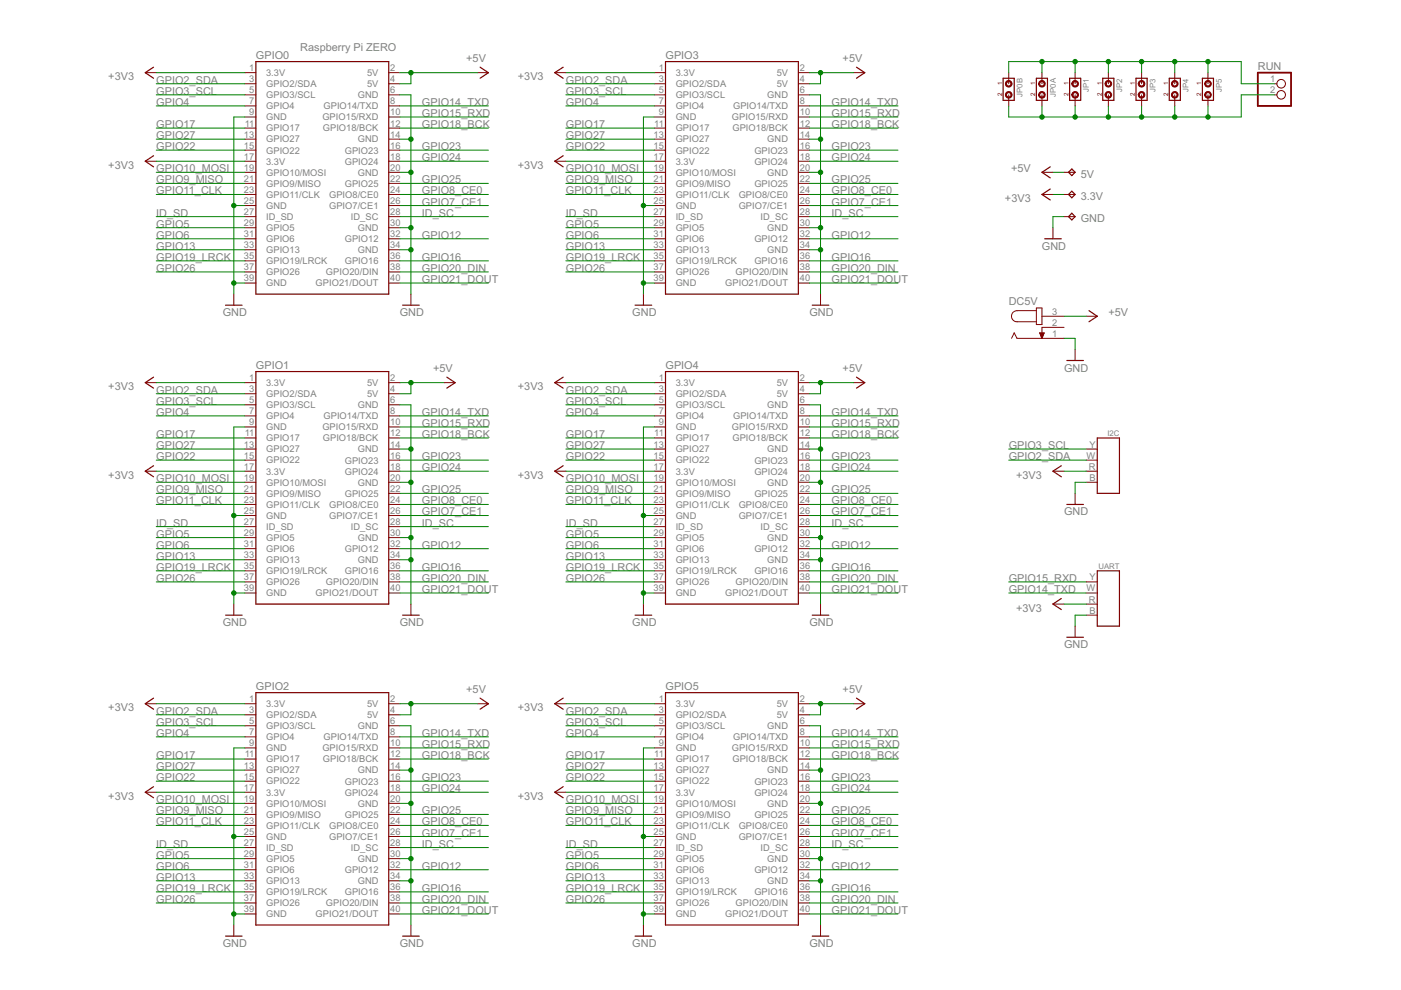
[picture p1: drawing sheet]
<svg xmlns="http://www.w3.org/2000/svg" width="297mm" height="210mm" viewBox="0 0 297 210" stroke-linecap="round" stroke-linejoin="round" font-family="sans-serif">
<g fill="none" stroke="#800000" stroke-width=".25">
<path d="M32.6 14.2l-1.8 1.2 1.8 1.2M54.3 13.1h28.1v49.3h-28.1zM101.8 14.2l1.7 1.2-1.7 1.2M119.4 14.2l-1.8 1.2 1.8 1.2M141.1 13.1h28.2v49.3h-28.2zM181.6 14.2l1.7 1.2-1.7 1.2M212.7 16.6h2.3v4.7h-2.3zM219.7 16.6h2.4v4.7h-2.4zM226.8 16.6h2.3v4.7h-2.3zM233.8 16.6h2.4v4.7h-2.4zM240.9 16.6h2.3v4.7h-2.3zM247.9 16.6h2.4v4.7h-2.4z"/>
<path d="M254.9 16.6h2.4v4.7h-2.4zM32.6 33l-1.8 1.2 1.8 1.2M119.4 33l-1.8 1.2 1.8 1.2M222.7 35.4l-1.8 1.1 1.8 1.2M227.2 35.8l.7 .7-.7 .7-.7-.7zM221.5 50.6h3.5M222.7 40.1l-1.8 1.1 1.8 1.2M227.2 40.5l.7 .7-.7 .7-.7-.7zM227.2 45.2l.7 .7-.7 .7-.7-.7zM32.6 80l-1.8 1.1 1.8 1.2M47.8 64.7h3.5M54.3 78.8h28.1v49.3h-28.1z"/>
<path d="M85.4 64.7h3.5M94.7 80l1.8 1.1-1.8 1.2M119.4 80l-1.8 1.1 1.8 1.2M134.6 64.7h3.6M141.1 78.8h28.2v49.3h-28.2zM172.2 64.7h3.5M181.6 80l1.7 1.1-1.7 1.2M226.2 76.4h3.5M230.9 65.9l1.7 1.2-1.7 1.1M32.6 98.7l-1.8 1.2 1.8 1.2M119.4 98.7l-1.8 1.2 1.8 1.2M225 98.7l-1.8 1.2 1.8 1.2"/>
<path d="M232.6 92.9h4.7v11.7h-4.7zM226.2 107h3.5M47.8 130.4h3.5M85.4 130.4h3.5M134.6 130.4h3.6M172.2 130.4h3.5M225 126.9l-1.8 1.2 1.8 1.1M226.2 135.1h3.5M232.6 121h4.7v11.8h-4.7zM32.6 148l-1.8 1.2 1.8 1.2M54.3 146.9h28.1v49.2h-28.1zM101.8 148l1.7 1.2-1.7 1.2"/>
<path d="M119.4 148l-1.8 1.2 1.8 1.2M141.1 146.9h28.2v49.2h-28.2zM181.6 148l1.7 1.2-1.7 1.2M32.6 166.8l-1.8 1.2 1.8 1.1M119.4 166.8l-1.8 1.2 1.8 1.1M47.8 198.5h3.5M85.4 198.5h3.5M134.6 198.5h3.6M172.2 198.5h3.5"/>
</g>
<g fill="none" stroke="#800000" stroke-width=".21">
<path d="M30.8 15.4h2.3M51.9 15.4h2.4M51.9 17.8h2.4M82.4 15.4h2.4M82.4 17.8h2.4M101.2 15.4h2.3M117.6 15.4h2.4M138.7 15.4h2.4M138.7 17.8h2.4M169.3 15.4h2.3M169.3 17.8h2.3M181 15.4h2.3"/>
<path d="M213.9 15.4v2.4M220.9 15.4v2.4M227.9 15.4v2.4M235 15.4v2.4M242 15.4v2.4M249.1 15.4v2.4M256.1 15.4v2.4M270.2 17.8h.5M30.8 34.2h2.3M51.9 20.1h2.4M51.9 22.5h2.4M51.9 24.8h2.4"/>
<path d="M51.9 27.2h2.4M51.9 29.5h2.4M51.9 31.8h2.4M51.9 34.2h2.4M51.9 36.5h2.4M51.9 38.9h2.4M82.4 20.1h2.4M82.4 22.5h2.4M82.4 24.8h2.4M82.4 27.2h2.4M82.4 29.5h2.4M82.4 31.8h2.4"/>
<path d="M82.4 34.2h2.4M82.4 36.5h2.4M82.4 38.9h2.4M117.6 34.2h2.4M138.7 20.1h2.4M138.7 22.5h2.4M138.7 24.8h2.4M138.7 27.2h2.4M138.7 29.5h2.4M138.7 31.8h2.4M138.7 34.2h2.4M138.7 36.5h2.4"/>
<path d="M138.7 38.9h2.4M169.3 20.1h2.3M169.3 22.5h2.3M169.3 24.8h2.3M169.3 27.2h2.3M169.3 29.5h2.3M169.3 31.8h2.3M169.3 34.2h2.3M169.3 36.5h2.3M169.3 38.9h2.3M213.9 20.1v2.4M220.9 36.5h2.3"/>
<path d="M220.9 20.1v2.4M225.6 36.5h2.3M227.9 20.1v2.4M235 20.1v2.4M242 20.1v2.4M249.1 20.1v2.4M256.1 20.1v2.4M270.2 20.1h.5M51.9 41.2h2.4M51.9 43.6h2.4M51.9 45.9h2.4M51.9 48.3h2.4"/>
<path d="M51.9 50.6h2.4M51.9 53h2.4M51.9 55.3h2.4M51.9 57.7h2.4M82.4 41.2h2.4M82.4 43.6h2.4M82.4 45.9h2.4M82.4 48.3h2.4M82.4 50.6h2.4M82.4 53h2.4M82.4 55.3h2.4M82.4 57.7h2.4"/>
<path d="M138.7 41.2h2.4M138.7 43.6h2.4M138.7 45.9h2.4M138.7 48.3h2.4M138.7 50.6h2.4M138.7 53h2.4M138.7 55.3h2.4M138.7 57.7h2.4M169.3 41.2h2.3M169.3 43.6h2.3M169.3 45.9h2.3M169.3 48.3h2.3"/>
<path d="M169.3 50.6h2.3M169.3 53h2.3M169.3 55.3h2.3M169.3 57.7h2.3M220.9 41.2h2.3M223.2 48.3v2.3M225.6 41.2h2.3M225.6 45.9h2.3M49.6 62.4v2.3M51.9 60h2.4M82.4 60h2.4M87.1 62.4v2.3"/>
<path d="M136.4 62.4v2.3M138.7 60h2.4M169.3 60h2.3M174 62.4v2.3M214.5 71.7l.5-1.1 .6 1.1h10M219.7 65.9h-4.1a1.17 1.17 0 0 0-1.1 1.1 1.17 1.17 0 0 0 1.1 1.2h4.1M219.7 65.3h1.2v3.5h-1.2zM220.4 70.6h1l-.5 1.1zM220.5 70.7h.8M220.5 70.8h.8M220.6 70.9h.7M220.6 71h.6"/>
<path d="M220.6 71.1h.6M220.7 71.2h.4M220.7 71.3h.4M220.8 71.4h.2M220.8 71.5h.2M220.9 71.6h.1M220.9 67.1h4.7M225.6 69.4h-4.7v2.3M227.9 74.1v2.3M230.3 67.1h2.3M30.8 81.1h2.3M30.8 99.9h2.3"/>
<path d="M51.9 81.1h2.4M51.9 83.5h2.4M51.9 85.8h2.4M51.9 88.2h2.4M51.9 90.5h2.4M51.9 92.9h2.4M51.9 95.2h2.4M51.9 97.6h2.4M51.9 99.9h2.4M82.4 81.1h2.4M82.4 83.5h2.4M82.4 85.8h2.4"/>
<path d="M82.4 88.2h2.4M82.4 90.5h2.4M82.4 92.9h2.4M82.4 95.2h2.4M82.4 97.6h2.4M82.4 99.9h2.4M94.2 81.1h2.3M117.6 81.1h2.4M117.6 99.9h2.4M138.7 81.1h2.4M138.7 83.5h2.4M138.7 85.8h2.4"/>
<path d="M138.7 88.2h2.4M138.7 90.5h2.4M138.7 92.9h2.4M138.7 95.2h2.4M138.7 97.6h2.4M138.7 99.9h2.4M169.3 81.1h2.3M169.3 83.5h2.3M169.3 85.8h2.3M169.3 88.2h2.3M169.3 90.5h2.3M169.3 92.9h2.3"/>
<path d="M169.3 95.2h2.3M169.3 97.6h2.3M169.3 99.9h2.3M181 81.1h2.3M223.2 99.9h2.4M230.3 95.2h2.3M230.3 97.6h2.3M230.3 99.9h2.3M51.9 102.3h2.4M51.9 104.6h2.4M51.9 107h2.4M51.9 109.3h2.4"/>
<path d="M51.9 111.7h2.4M51.9 114h2.4M51.9 116.3h2.4M51.9 118.7h2.4M82.4 102.3h2.4M82.4 104.6h2.4M82.4 107h2.4M82.4 109.3h2.4M82.4 111.7h2.4M82.4 114h2.4M82.4 116.3h2.4M82.4 118.7h2.4"/>
<path d="M138.7 102.3h2.4M138.7 104.6h2.4M138.7 107h2.4M138.7 109.3h2.4M138.7 111.7h2.4M138.7 114h2.4M138.7 116.3h2.4M138.7 118.7h2.4M169.3 102.3h2.3M169.3 104.6h2.3M169.3 107h2.3M169.3 109.3h2.3"/>
<path d="M169.3 111.7h2.3M169.3 114h2.3M169.3 116.3h2.3M169.3 118.7h2.3M227.9 104.6v2.4M230.3 102.3h2.3M49.6 128.1v2.3M51.9 121h2.4M51.9 123.4h2.4M51.9 125.7h2.4M82.4 121h2.4M82.4 123.4h2.4"/>
<path d="M82.4 125.7h2.4M87.1 128.1v2.3M136.4 128.1v2.3M138.7 121h2.4M138.7 123.4h2.4M138.7 125.7h2.4M169.3 121h2.3M169.3 123.4h2.3M169.3 125.7h2.3M174 128.1v2.3M223.2 128.1h2.4M227.9 132.8v2.3"/>
<path d="M230.3 123.4h2.3M230.3 125.7h2.3M230.3 128.1h2.3M230.3 130.4h2.3M30.8 149.2h2.3M51.9 149.2h2.4M51.9 151.6h2.4M51.9 153.9h2.4M51.9 156.2h2.4M51.9 158.6h2.4M82.4 149.2h2.4M82.4 151.6h2.4"/>
<path d="M82.4 153.9h2.4M82.4 156.2h2.4M82.4 158.6h2.4M101.2 149.2h2.3M117.6 149.2h2.4M138.7 149.2h2.4M138.7 151.6h2.4M138.7 153.9h2.4M138.7 156.2h2.4M138.7 158.6h2.4M169.3 149.2h2.3M169.3 151.6h2.3"/>
<path d="M169.3 153.9h2.3M169.3 156.2h2.3M169.3 158.6h2.3M181 149.2h2.3M30.8 168h2.3M51.9 160.9h2.4M51.9 163.3h2.4M51.9 165.6h2.4M51.9 168h2.4M51.9 170.3h2.4M51.9 172.7h2.4M51.9 175h2.4"/>
<path d="M51.9 177.4h2.4M51.9 179.7h2.4M82.4 160.9h2.4M82.4 163.3h2.4M82.4 165.6h2.4M82.4 168h2.4M82.4 170.3h2.4M82.4 172.7h2.4M82.4 175h2.4M82.4 177.4h2.4M82.4 179.7h2.4M117.6 168h2.4"/>
<path d="M138.7 160.9h2.4M138.7 163.3h2.4M138.7 165.6h2.4M138.7 168h2.4M138.7 170.3h2.4M138.7 172.7h2.4M138.7 175h2.4M138.7 177.4h2.4M138.7 179.7h2.4M169.3 160.9h2.3M169.3 163.3h2.3M169.3 165.6h2.3"/>
<path d="M169.3 168h2.3M169.3 170.3h2.3M169.3 172.7h2.3M169.3 175h2.3M169.3 177.4h2.3M169.3 179.7h2.3M49.6 196.1v2.4M51.9 182.1h2.4M51.9 184.4h2.4M51.9 186.8h2.4M51.9 189.1h2.4M51.9 191.5h2.4"/>
<path d="M51.9 193.8h2.4M82.4 182.1h2.4M82.4 184.4h2.4M82.4 186.8h2.4M82.4 189.1h2.4M82.4 191.5h2.4M82.4 193.8h2.4M87.1 196.1v2.4M136.4 196.1v2.4M138.7 182.1h2.4M138.7 184.4h2.4M138.7 186.8h2.4"/>
<path d="M138.7 189.1h2.4M138.7 191.5h2.4M138.7 193.8h2.4M169.3 182.1h2.3M169.3 184.4h2.3M169.3 186.8h2.3M169.3 189.1h2.3M169.3 191.5h2.3M169.3 193.8h2.3M174 196.1v2.4"/>
<circle cx="271.6" cy="17.8" r=".91"/>
<circle cx="271.6" cy="20.1" r=".91"/>
</g>
<g fill="#800000" stroke="#800000" stroke-width=".21">
<path d="M213.3 17.3a.7 .7 0 0 1 1.2 .1 .7 .7 0 0 1-.4 1 .7 .7 0 0 1-.9-.6h.2a.47 .47 0 0 1 .7-.4 .47 .47 0 0 1 .1 .7 .47 .47 0 0 1-.8-.2v-.1h-.2z" fill-rule="evenodd"/>
<path d="M213.3 19.6a.7 .7 0 0 1 1.2 .1 .7 .7 0 0 1-.4 1.1 .7 .7 0 0 1-.9-.7h.2a.47 .47 0 0 1 .7-.4 .47 .47 0 0 1 .1 .8 .47 .47 0 0 1-.8-.2v-.2h-.2z" fill-rule="evenodd"/>
<path d="M220.4 17.3a.7 .7 0 0 1 1.1 .1 .7 .7 0 0 1-.4 1.1 .7 .7 0 0 1-.9-.7h.2a.47 .47 0 0 1 .7-.5 .47 .47 0 0 1 .1 .7 .47 .47 0 0 1-.7-.1l-.1-.1h-.2z" fill-rule="evenodd"/>
<path d="M220.4 19.6a.7 .7 0 0 1 1.1 .2 .7 .7 0 0 1-.4 1 .7 .7 0 0 1-.9-.7h.2a.47 .47 0 0 1 .7-.5 .47 .47 0 0 1 .1 .8 .47 .47 0 0 1-.7-.1l-.1-.2h-.2z" fill-rule="evenodd"/>
<path d="M227.4 17.3a.7 .7 0 0 1 1.2 .1 .7 .7 0 0 1-.5 1.1 .7 .7 0 0 1-.9-.7h.3a.47 .47 0 0 1 .6-.5 .47 .47 0 0 1 .2 .7 .47 .47 0 0 1-.8-.1v-.1h-.3z" fill-rule="evenodd"/>
<path d="M227.4 19.6a.7 .7 0 0 1 1.2 .2 .7 .7 0 0 1-.5 1 .7 .7 0 0 1-.9-.7h.3a.47 .47 0 0 1 .6-.5 .47 .47 0 0 1 .2 .8 .47 .47 0 0 1-.8-.1v-.2h-.3z" fill-rule="evenodd"/>
<path d="M234.5 17.3a.7 .7 0 0 1 1.1 .1 .7 .7 0 0 1-.4 1 .7 .7 0 0 1-.9-.6h.2a.47 .47 0 0 1 .7-.4 .47 .47 0 0 1 .1 .7 .47 .47 0 0 1-.8-.2v-.1h-.2z" fill-rule="evenodd"/>
<path d="M234.5 19.6a.7 .7 0 0 1 1.1 .1 .7 .7 0 0 1-.4 1.1 .7 .7 0 0 1-.9-.7h.2a.47 .47 0 0 1 .7-.4 .47 .47 0 0 1 .1 .8 .47 .47 0 0 1-.8-.2v-.2h-.2z" fill-rule="evenodd"/>
<path d="M241.5 17.3a.7 .7 0 0 1 1.1 .1 .7 .7 0 0 1-.4 1.1 .7 .7 0 0 1-.9-.7h.3a.47 .47 0 0 1 .6-.5 .47 .47 0 0 1 .2 .7 .47 .47 0 0 1-.8-.1v-.1h-.3z" fill-rule="evenodd"/>
<path d="M241.5 19.6a.7 .7 0 0 1 1.1 .2 .7 .7 0 0 1-.4 1 .7 .7 0 0 1-.9-.7h.3a.47 .47 0 0 1 .6-.5 .47 .47 0 0 1 .2 .8 .47 .47 0 0 1-.8-.1v-.2h-.3z" fill-rule="evenodd"/>
<path d="M248.6 17.3a.7 .7 0 0 1 1.1 .1 .7 .7 0 0 1-.4 1.1 .7 .7 0 0 1-.9-.7h.2a.47 .47 0 0 1 .6-.5 .47 .47 0 0 1 .2 .7 .47 .47 0 0 1-.8-.1v-.1h-.2z" fill-rule="evenodd"/>
<path d="M248.6 19.6a.7 .7 0 0 1 1.1 .2 .7 .7 0 0 1-.4 1 .7 .7 0 0 1-.9-.7h.2a.47 .47 0 0 1 .6-.5 .47 .47 0 0 1 .2 .8 .47 .47 0 0 1-.8-.1v-.2h-.2z" fill-rule="evenodd"/>
<path d="M255.6 17.3a.7 .7 0 0 1 1.1 .1 .7 .7 0 0 1-.4 1 .7 .7 0 0 1-.9-.6h.3a.47 .47 0 0 1 .6-.4 .47 .47 0 0 1 .1 .7 .47 .47 0 0 1-.7-.2v-.1h-.3z" fill-rule="evenodd"/>
<path d="M255.6 19.6a.7 .7 0 0 1 1.1 .1 .7 .7 0 0 1-.4 1.1 .7 .7 0 0 1-.9-.7h.3a.47 .47 0 0 1 .6-.4 .47 .47 0 0 1 .1 .8 .47 .47 0 0 1-.7-.2v-.2h-.3z" fill-rule="evenodd"/>
</g>
<path d="M266.7 15.4h7v7.1h-7z" fill="none" stroke="#800000" stroke-width=".38"/>
<g fill="none" stroke="#008000" stroke-width=".21">
<path d="M33.1 17.8h18.8M33.1 15.4h18.8M84.8 15.4h16.4M87.1 15.4v2.4h-2.3M120 17.8h18.7M120 15.4h18.7M171.6 15.4h9.4M174 15.4v2.4h-2.4M213.9 15.4v-2.3h49.3v4.7h7M220.9 13.1v2.3M227.9 13.1v2.3M235 13.1v2.3"/>
<path d="M242 13.1v2.3M249.1 13.1v2.3M256.1 13.1v2.3M33.1 22.5h18.8M33.1 27.2h18.8M33.1 29.5h18.8M33.1 31.8h18.8M33.1 36.5h18.8M33.1 38.9h18.8M33.1 34.2h18.8M33.1 20.1h18.8M51.9 24.8h-2.3v37.6"/>
<path d="M84.8 22.5h18.7M84.8 27.2h18.7M84.8 29.5h2.3M84.8 31.8h18.7M84.8 36.5h2.3M84.8 38.9h18.7M84.8 24.8h18.7M84.8 34.2h18.7M84.8 20.1h2.3v42.3M120 22.5h18.7M120 27.2h18.7M120 29.5h18.7"/>
<path d="M120 31.8h18.7M120 36.5h18.7M120 38.9h18.7M120 34.2h18.7M120 20.1h18.7M138.7 24.8h-2.3v37.6M171.6 22.5h18.8M171.6 27.2h18.8M171.6 29.5h2.4M171.6 31.8h18.8M171.6 36.5h2.4M171.6 38.9h18.8"/>
<path d="M171.6 24.8h18.8M171.6 34.2h18.8M171.6 20.1h2.4v42.3M220.9 22.5v2.3M223.2 36.5h2.4M227.9 22.5v2.3M235 22.5v2.3M242 22.5v2.3M249.1 22.5v2.3M256.1 22.5v2.3M270.2 20.1h-7v4.7h-49.3v-2.3M33.1 41.2h18.8"/>
<path d="M33.1 45.9h18.8M33.1 48.3h18.8M33.1 50.6h18.8M33.1 53h18.8M33.1 55.3h18.8M33.1 57.7h18.8M49.6 43.6h2.3M84.8 41.2h18.7M84.8 45.9h18.7M84.8 48.3h2.3M84.8 50.6h18.7M84.8 53h2.3"/>
<path d="M84.8 55.3h18.7M84.8 57.7h18.7M84.8 43.6h18.7M120 41.2h18.7M120 45.9h18.7M120 48.3h18.7M120 50.6h18.7M120 53h18.7M120 55.3h18.7M120 57.7h18.7M136.4 43.6h2.3M171.6 41.2h18.8"/>
<path d="M171.6 45.9h18.8M171.6 48.3h2.4M171.6 50.6h18.8M171.6 53h2.4M171.6 55.3h18.8M171.6 57.7h18.8M171.6 43.6h18.8M223.2 41.2h2.4M225.6 45.9h-2.4v2.4M49.6 60h2.3M84.8 60h18.7M136.4 60h2.3"/>
<path d="M171.6 60h18.8M225.6 67.1h4.7M225.6 71.7h2.3v2.4M33.1 83.5h18.8M33.1 97.6h18.8M33.1 88.2h18.8M33.1 92.9h18.8M33.1 95.2h18.8M33.1 99.9h18.8M33.1 81.1h18.8M33.1 85.8h18.8M51.9 90.5h-2.3v37.6"/>
<path d="M84.8 97.6h18.7M84.8 88.2h18.7M84.8 92.9h18.7M84.8 95.2h2.3M84.8 90.5h18.7M84.8 99.9h18.7M84.8 81.1h9.4M84.8 85.8h2.3v42.3M87.1 81.1v2.4h-2.3M120 83.5h18.7M120 97.6h18.7M120 88.2h18.7"/>
<path d="M120 92.9h18.7M120 95.2h18.7M120 99.9h18.7M120 81.1h18.7M120 85.8h18.7M138.7 90.5h-2.3v37.6M171.6 97.6h18.8M171.6 88.2h18.8M171.6 92.9h18.8M171.6 95.2h2.4M171.6 90.5h18.8M171.6 99.9h18.8"/>
<path d="M171.6 81.1h9.4M171.6 85.8h2.4v42.3M174 81.1v2.4h-2.4M213.9 97.6h16.4M213.9 95.2h16.4M225.6 99.9h4.7M33.1 102.3h18.8M33.1 104.6h18.8M33.1 107h18.8M33.1 111.7h18.8M33.1 114h18.8M33.1 116.3h18.8"/>
<path d="M33.1 118.7h18.8M49.6 109.3h2.3M84.8 102.3h2.3M84.8 104.6h18.7M84.8 107h18.7M84.8 111.7h18.7M84.8 114h2.3M84.8 116.3h18.7M84.8 118.7h2.3M84.8 109.3h18.7M120 102.3h18.7M120 104.6h18.7"/>
<path d="M120 107h18.7M120 111.7h18.7M120 114h18.7M120 116.3h18.7M120 118.7h18.7M136.4 109.3h2.3M171.6 102.3h2.4M171.6 104.6h18.8M171.6 107h18.8M171.6 111.7h18.8M171.6 114h2.4M171.6 116.3h18.8"/>
<path d="M171.6 118.7h2.4M171.6 109.3h18.8M230.3 102.3h-2.4v2.3M33.1 121h18.8M33.1 123.4h18.8M49.6 125.7h2.3M84.8 121h18.7M84.8 123.4h18.7M84.8 125.7h18.7M120 121h18.7M120 123.4h18.7M136.4 125.7h2.3"/>
<path d="M171.6 121h18.8M171.6 123.4h18.8M171.6 125.7h18.8M213.9 123.4h16.4M213.9 125.7h16.4M225.6 128.1h4.7M230.3 130.4h-2.4v2.4M33.1 151.6h18.8M33.1 156.2h18.8M33.1 149.2h18.8M33.1 153.9h18.8M51.9 158.6h-2.3v37.5"/>
<path d="M84.8 156.2h18.7M84.8 158.6h18.7M84.8 149.2h16.4M84.8 153.9h2.3v42.2M87.1 149.2v2.4h-2.3M120 151.6h18.7M120 156.2h18.7M120 149.2h18.7M120 153.9h18.7M138.7 158.6h-2.3v37.5M171.6 156.2h18.8M171.6 158.6h18.8"/>
<path d="M171.6 149.2h9.4M171.6 153.9h2.4v42.2M174 149.2v2.4h-2.4M33.1 160.9h18.8M33.1 163.3h18.8M33.1 165.6h18.8M33.1 170.3h18.8M33.1 172.7h18.8M33.1 175h18.8M33.1 179.7h18.8M33.1 168h18.8M49.6 177.4h2.3"/>
<path d="M84.8 160.9h18.7M84.8 163.3h2.3M84.8 165.6h18.7M84.8 170.3h2.3M84.8 172.7h18.7M84.8 175h18.7M84.8 179.7h18.7M84.8 168h18.7M84.8 177.4h18.7M120 160.9h18.7M120 163.3h18.7M120 165.6h18.7"/>
<path d="M120 170.3h18.7M120 172.7h18.7M120 175h18.7M120 179.7h18.7M120 168h18.7M136.4 177.4h2.3M171.6 160.9h18.8M171.6 163.3h2.4M171.6 165.6h18.8M171.6 170.3h2.4M171.6 172.7h18.8M171.6 175h18.8"/>
<path d="M171.6 179.7h18.8M171.6 168h18.8M171.6 177.4h18.8M33.1 182.1h18.8M33.1 184.4h18.8M33.1 186.8h18.8M33.1 189.1h18.8M33.1 191.5h18.8M49.6 193.8h2.3M84.8 182.1h2.3M84.8 184.4h18.7M84.8 186.8h2.3"/>
<path d="M84.8 189.1h18.7M84.8 191.5h18.7M84.8 193.8h18.7M120 182.1h18.7M120 184.4h18.7M120 186.8h18.7M120 189.1h18.7M120 191.5h18.7M136.4 193.8h2.3M171.6 182.1h2.4M171.6 184.4h18.8M171.6 186.8h2.4"/>
<path d="M171.6 189.1h18.8M171.6 191.5h18.8M171.6 193.8h18.8"/>
</g>
<g fill="#008000" stroke="#008000" stroke-width=".21">
<circle cx="87.1" cy="149.2" r=".47"/>
<circle cx="174" cy="15.4" r=".47"/>
<circle cx="174" cy="81.1" r=".47"/>
<circle cx="87.1" cy="15.4" r=".47"/>
<circle cx="87.1" cy="81.1" r=".47"/>
<circle cx="174" cy="149.2" r=".47"/>
<circle cx="174" cy="29.5" r=".47"/>
<circle cx="174" cy="36.5" r=".47"/>
<circle cx="174" cy="48.3" r=".47"/>
<circle cx="174" cy="53" r=".47"/>
<circle cx="136.4" cy="43.6" r=".47"/>
<circle cx="136.4" cy="60" r=".47"/>
<circle cx="87.1" cy="163.3" r=".47"/>
<circle cx="87.1" cy="170.3" r=".47"/>
<circle cx="87.1" cy="182.1" r=".47"/>
<circle cx="87.1" cy="186.8" r=".47"/>
<circle cx="49.6" cy="177.4" r=".47"/>
<circle cx="49.6" cy="193.8" r=".47"/>
<circle cx="174" cy="95.2" r=".47"/>
<circle cx="174" cy="102.3" r=".47"/>
<circle cx="174" cy="114" r=".47"/>
<circle cx="174" cy="118.7" r=".47"/>
<circle cx="136.4" cy="109.3" r=".47"/>
<circle cx="136.4" cy="125.7" r=".47"/>
<circle cx="87.1" cy="29.5" r=".47"/>
<circle cx="87.1" cy="36.5" r=".47"/>
<circle cx="87.1" cy="48.3" r=".47"/>
<circle cx="87.1" cy="53" r=".47"/>
<circle cx="49.6" cy="43.6" r=".47"/>
<circle cx="49.6" cy="60" r=".47"/>
<circle cx="87.1" cy="95.2" r=".47"/>
<circle cx="87.1" cy="102.3" r=".47"/>
<circle cx="87.1" cy="114" r=".47"/>
<circle cx="87.1" cy="118.7" r=".47"/>
<circle cx="49.6" cy="109.3" r=".47"/>
<circle cx="49.6" cy="125.7" r=".47"/>
<circle cx="174" cy="163.3" r=".47"/>
<circle cx="174" cy="170.3" r=".47"/>
<circle cx="174" cy="182.1" r=".47"/>
<circle cx="174" cy="186.8" r=".47"/>
<circle cx="136.4" cy="177.4" r=".47"/>
<circle cx="136.4" cy="193.8" r=".47"/>
<circle cx="220.9" cy="13.1" r=".47"/>
<circle cx="256.1" cy="13.1" r=".47"/>
<circle cx="249.1" cy="13.1" r=".47"/>
<circle cx="242" cy="13.1" r=".47"/>
<circle cx="235" cy="13.1" r=".47"/>
<circle cx="227.9" cy="13.1" r=".47"/>
<circle cx="220.9" cy="24.8" r=".47"/>
<circle cx="227.9" cy="24.8" r=".47"/>
<circle cx="235" cy="24.8" r=".47"/>
<circle cx="242" cy="24.8" r=".47"/>
<circle cx="249.1" cy="24.8" r=".47"/>
<circle cx="256.1" cy="24.8" r=".47"/>
</g>
<g font-size="2.6" fill="#808080">
<text x="63.6" y="10.7">Raspberry Pi ZERO</text>
<text x="23" y="17.1">+3V3</text>
<text x="33.1" y="17.8">GPIO2_SDA</text>
<text x="54.3" y="12.6">GPIO0</text>
<text x="98.9" y="13.1">+5V</text>
<text x="109.8" y="17.1">+3V3</text>
<text x="120" y="17.8">GPIO2_SDA</text>
<text x="141.1" y="12.6">GPIO3</text>
<text x="178.7" y="13.1">+5V</text>
<text x="266.7" y="14.8">RUN</text>
<text x="33.1" y="22.5">GPIO4</text>
<text x="33.1" y="20.1">GPIO3_SCL</text>
<text x="89.5" y="22.5">GPIO14_TXD</text>
<text x="120" y="22.5">GPIO4</text>
<text x="120" y="20.1">GPIO3_SCL</text>
<text x="176.3" y="22.5">GPIO14_TXD</text>
<text x="33.1" y="27.1">GPIO17</text>
<text x="33.1" y="29.5">GPIO27</text>
<text x="89.5" y="24.8">GPIO15_RXD</text>
<text x="89.5" y="27.1">GPIO18_BCK</text>
<text x="120" y="27.1">GPIO17</text>
<text x="120" y="29.5">GPIO27</text>
<text x="176.3" y="24.8">GPIO15_RXD</text>
<text x="176.3" y="27.1">GPIO18_BCK</text>
<text x="23" y="35.8">+3V3</text>
<text x="33.1" y="31.8">GPIO22</text>
<text x="89.5" y="31.8">GPIO23</text>
<text x="89.5" y="34.2">GPIO24</text>
<text x="109.8" y="35.8">+3V3</text>
<text x="120" y="31.8">GPIO22</text>
<text x="176.3" y="31.8">GPIO23</text>
<text x="176.3" y="34.2">GPIO24</text>
<text x="33.1" y="36.5">GPIO10_MOSI</text>
<text x="33.1" y="38.9">GPIO9_MISO</text>
<text x="33.1" y="41.2">GPIO11_CLK</text>
<text x="89.5" y="38.9">GPIO25</text>
<text x="89.5" y="41.2">GPIO8_CE0</text>
<text x="120" y="36.5">GPIO10_MOSI</text>
<text x="120" y="38.9">GPIO9_MISO</text>
<text x="120" y="41.2">GPIO11_CLK</text>
<text x="176.3" y="38.9">GPIO25</text>
<text x="176.3" y="41.2">GPIO8_CE0</text>
<text x="214.4" y="36.5">+5V</text>
<text x="229.1" y="37.7">5V</text>
<text x="33.1" y="45.9">ID_SD</text>
<text x="89.5" y="43.6">GPIO7_CE1</text>
<text x="89.5" y="45.9">ID_SC</text>
<text x="120" y="45.9">ID_SD</text>
<text x="176.3" y="43.6">GPIO7_CE1</text>
<text x="176.3" y="45.9">ID_SC</text>
<text x="213.1" y="42.9">+3V3</text>
<text x="229.1" y="42.4">3.3V</text>
<text x="229.1" y="47.1">GND</text>
<text x="33.1" y="48.3">GPIO5</text>
<text x="33.1" y="50.6">GPIO6</text>
<text x="33.1" y="53">GPIO13</text>
<text x="89.5" y="50.6">GPIO12</text>
<text x="120" y="48.3">GPIO5</text>
<text x="120" y="50.6">GPIO6</text>
<text x="120" y="53">GPIO13</text>
<text x="176.3" y="50.6">GPIO12</text>
<text x="220.9" y="53">GND</text>
<text x="33.1" y="55.3">GPIO19_LRCK</text>
<text x="33.1" y="57.7">GPIO26</text>
<text x="89.5" y="55.3">GPIO16</text>
<text x="89.5" y="57.7">GPIO20_DIN</text>
<text x="120" y="55.3">GPIO19_LRCK</text>
<text x="120" y="57.7">GPIO26</text>
<text x="176.3" y="55.3">GPIO16</text>
<text x="176.3" y="57.7">GPIO20_DIN</text>
<text x="89.5" y="60">GPIO21_DOUT</text>
<text x="176.3" y="60">GPIO21_DOUT</text>
<text x="213.9" y="64.7">DC5V</text>
<text x="47.2" y="67">GND</text>
<text x="84.8" y="67">GND</text>
<text x="134.1" y="67">GND</text>
<text x="171.6" y="67">GND</text>
<text x="235" y="67">+5V</text>
<text x="23" y="82.8">+3V3</text>
<text x="33.1" y="83.5">GPIO2_SDA</text>
<text x="54.3" y="78.3">GPIO1</text>
<text x="91.8" y="78.8">+5V</text>
<text x="109.8" y="82.8">+3V3</text>
<text x="120" y="83.5">GPIO2_SDA</text>
<text x="141.1" y="78.3">GPIO4</text>
<text x="178.7" y="78.8">+5V</text>
<text x="225.6" y="78.8">GND</text>
<text x="33.1" y="88.2">GPIO4</text>
<text x="33.1" y="85.8">GPIO3_SCL</text>
<text x="89.5" y="88.2">GPIO14_TXD</text>
<text x="120" y="88.2">GPIO4</text>
<text x="120" y="85.8">GPIO3_SCL</text>
<text x="176.3" y="88.2">GPIO14_TXD</text>
<text x="33.1" y="92.9">GPIO17</text>
<text x="33.1" y="95.2">GPIO27</text>
<text x="89.5" y="90.5">GPIO15_RXD</text>
<text x="89.5" y="92.9">GPIO18_BCK</text>
<text x="120" y="92.9">GPIO17</text>
<text x="120" y="95.2">GPIO27</text>
<text x="176.3" y="90.5">GPIO15_RXD</text>
<text x="176.3" y="92.9">GPIO18_BCK</text>
<text x="213.9" y="95.2">GPIO3_SCL</text>
<text x="23" y="101.6">+3V3</text>
<text x="33.1" y="97.6">GPIO22</text>
<text x="89.5" y="97.6">GPIO23</text>
<text x="89.5" y="99.9">GPIO24</text>
<text x="109.8" y="101.6">+3V3</text>
<text x="120" y="97.6">GPIO22</text>
<text x="176.3" y="97.6">GPIO23</text>
<text x="176.3" y="99.9">GPIO24</text>
<text x="213.9" y="97.6">GPIO2_SDA</text>
<text x="215.4" y="101.6">+3V3</text>
<text x="33.1" y="102.3">GPIO10_MOSI</text>
<text x="33.1" y="104.6">GPIO9_MISO</text>
<text x="33.1" y="106.9">GPIO11_CLK</text>
<text x="89.5" y="104.6">GPIO25</text>
<text x="89.5" y="106.9">GPIO8_CE0</text>
<text x="120" y="102.3">GPIO10_MOSI</text>
<text x="120" y="104.6">GPIO9_MISO</text>
<text x="120" y="106.9">GPIO11_CLK</text>
<text x="176.3" y="104.6">GPIO25</text>
<text x="176.3" y="106.9">GPIO8_CE0</text>
<text x="33.1" y="111.6">ID_SD</text>
<text x="33.1" y="114">GPIO5</text>
<text x="89.5" y="109.3">GPIO7_CE1</text>
<text x="89.5" y="111.6">ID_SC</text>
<text x="120" y="111.6">ID_SD</text>
<text x="120" y="114">GPIO5</text>
<text x="176.3" y="109.3">GPIO7_CE1</text>
<text x="176.3" y="111.6">ID_SC</text>
<text x="225.6" y="109.3">GND</text>
<text x="33.1" y="116.3">GPIO6</text>
<text x="33.1" y="118.7">GPIO13</text>
<text x="89.5" y="116.3">GPIO12</text>
<text x="120" y="116.3">GPIO6</text>
<text x="120" y="118.7">GPIO13</text>
<text x="176.3" y="116.3">GPIO12</text>
<text x="33.1" y="121">GPIO19_LRCK</text>
<text x="33.1" y="123.4">GPIO26</text>
<text x="89.5" y="121">GPIO16</text>
<text x="89.5" y="125.7">GPIO21_DOUT</text>
<text x="89.5" y="123.4">GPIO20_DIN</text>
<text x="120" y="121">GPIO19_LRCK</text>
<text x="120" y="123.4">GPIO26</text>
<text x="176.3" y="121">GPIO16</text>
<text x="176.3" y="125.7">GPIO21_DOUT</text>
<text x="176.3" y="123.4">GPIO20_DIN</text>
<text x="213.9" y="125.7">GPIO14_TXD</text>
<text x="213.9" y="123.4">GPIO15_RXD</text>
<text x="215.4" y="129.7">+3V3</text>
<text x="47.2" y="132.8">GND</text>
<text x="84.8" y="132.8">GND</text>
<text x="134.1" y="132.8">GND</text>
<text x="171.6" y="132.8">GND</text>
<text x="225.6" y="137.5">GND</text>
<text x="54.3" y="146.4">GPIO2</text>
<text x="98.9" y="146.8">+5V</text>
<text x="141.1" y="146.4">GPIO5</text>
<text x="178.7" y="146.8">+5V</text>
<text x="23" y="150.8">+3V3</text>
<text x="33.1" y="151.5">GPIO2_SDA</text>
<text x="33.1" y="153.9">GPIO3_SCL</text>
<text x="109.8" y="150.8">+3V3</text>
<text x="120" y="151.5">GPIO2_SDA</text>
<text x="120" y="153.9">GPIO3_SCL</text>
<text x="33.1" y="156.2">GPIO4</text>
<text x="33.1" y="160.9">GPIO17</text>
<text x="89.5" y="156.2">GPIO14_TXD</text>
<text x="89.5" y="158.6">GPIO15_RXD</text>
<text x="89.5" y="160.9">GPIO18_BCK</text>
<text x="120" y="156.2">GPIO4</text>
<text x="120" y="160.9">GPIO17</text>
<text x="176.3" y="156.2">GPIO14_TXD</text>
<text x="176.3" y="158.6">GPIO15_RXD</text>
<text x="176.3" y="160.9">GPIO18_BCK</text>
<text x="33.1" y="163.3">GPIO27</text>
<text x="33.1" y="165.6">GPIO22</text>
<text x="89.5" y="165.6">GPIO23</text>
<text x="89.5" y="168">GPIO24</text>
<text x="120" y="163.3">GPIO27</text>
<text x="120" y="165.6">GPIO22</text>
<text x="176.3" y="165.6">GPIO23</text>
<text x="176.3" y="168">GPIO24</text>
<text x="23" y="169.6">+3V3</text>
<text x="33.1" y="170.3">GPIO10_MOSI</text>
<text x="33.1" y="172.7">GPIO9_MISO</text>
<text x="89.5" y="172.7">GPIO25</text>
<text x="109.8" y="169.6">+3V3</text>
<text x="120" y="170.3">GPIO10_MOSI</text>
<text x="120" y="172.7">GPIO9_MISO</text>
<text x="176.3" y="172.7">GPIO25</text>
<text x="33.1" y="175">GPIO11_CLK</text>
<text x="33.1" y="179.7">ID_SD</text>
<text x="89.5" y="175">GPIO8_CE0</text>
<text x="89.5" y="177.4">GPIO7_CE1</text>
<text x="89.5" y="179.7">ID_SC</text>
<text x="120" y="175">GPIO11_CLK</text>
<text x="120" y="179.7">ID_SD</text>
<text x="176.3" y="175">GPIO8_CE0</text>
<text x="176.3" y="177.4">GPIO7_CE1</text>
<text x="176.3" y="179.7">ID_SC</text>
<text x="33.1" y="182.1">GPIO5</text>
<text x="33.1" y="184.4">GPIO6</text>
<text x="89.5" y="184.4">GPIO12</text>
<text x="120" y="182.1">GPIO5</text>
<text x="120" y="184.4">GPIO6</text>
<text x="176.3" y="184.4">GPIO12</text>
<text x="33.1" y="186.7">GPIO13</text>
<text x="33.1" y="189.1">GPIO19_LRCK</text>
<text x="33.1" y="191.4">GPIO26</text>
<text x="89.5" y="189.1">GPIO16</text>
<text x="89.5" y="191.4">GPIO20_DIN</text>
<text x="120" y="186.7">GPIO13</text>
<text x="120" y="189.1">GPIO19_LRCK</text>
<text x="120" y="191.4">GPIO26</text>
<text x="176.3" y="189.1">GPIO16</text>
<text x="176.3" y="191.4">GPIO20_DIN</text>
<text x="89.5" y="193.8">GPIO21_DOUT</text>
<text x="176.3" y="193.8">GPIO21_DOUT</text>
<text x="47.2" y="200.8">GND</text>
<text x="84.8" y="200.8">GND</text>
<text x="134.1" y="200.8">GND</text>
<text x="171.6" y="200.8">GND</text>
</g>
<g font-size="2.2" fill="#808080">
<text x="52.8" y="15.1">1</text>
<text x="52.8" y="17.4">3</text>
<text x="56.4" y="16.1">3.3V</text>
<text x="77.8" y="16.1">5V</text>
<text x="82.8" y="15.1">2</text>
<text x="82.8" y="17.4">4</text>
<text x="139.7" y="15.1">1</text>
<text x="139.7" y="17.4">3</text>
<text x="143.3" y="16.1">3.3V</text>
<text x="164.7" y="16.1">5V</text>
<text x="169.6" y="15.1">2</text>
<text x="169.6" y="17.4">4</text>
<text x="269.3" y="17.4">1</text>
<text x="52.8" y="19.8">5</text>
<text x="52.8" y="22.1">7</text>
<text x="56.4" y="18.5">GPIO2/SDA</text>
<text x="56.4" y="20.8">GPIO3/SCL</text>
<text x="56.4" y="23.2">GPIO4</text>
<text x="68.6" y="23.2">GPIO14/TXD</text>
<text x="75.8" y="20.8">GND</text>
<text x="77.8" y="18.5">5V</text>
<text x="82.8" y="19.8">6</text>
<text x="82.8" y="22.1">8</text>
<text x="139.7" y="19.8">5</text>
<text x="139.7" y="22.1">7</text>
<text x="143.3" y="18.5">GPIO2/SDA</text>
<text x="143.3" y="20.8">GPIO3/SCL</text>
<text x="143.3" y="23.2">GPIO4</text>
<text x="155.4" y="23.2">GPIO14/TXD</text>
<text x="162.7" y="20.8">GND</text>
<text x="164.7" y="18.5">5V</text>
<text x="169.6" y="19.8">6</text>
<text x="169.6" y="22.1">8</text>
<text x="269.3" y="19.8">2</text>
<text x="51.7" y="29.2">13</text>
<text x="51.9" y="26.8">11</text>
<text x="52.8" y="24.5">9</text>
<text x="56.4" y="25.5">GND</text>
<text x="56.4" y="27.9">GPIO17</text>
<text x="68.3" y="25.5">GPIO15/RXD</text>
<text x="68.4" y="27.9">GPIO18/BCK</text>
<text x="82.8" y="24.5">10</text>
<text x="82.8" y="26.8">12</text>
<text x="82.8" y="29.2">14</text>
<text x="138.6" y="29.2">13</text>
<text x="138.7" y="26.8">11</text>
<text x="139.7" y="24.5">9</text>
<text x="143.3" y="25.5">GND</text>
<text x="143.3" y="27.9">GPIO17</text>
<text x="155.2" y="25.5">GPIO15/RXD</text>
<text x="155.3" y="27.9">GPIO18/BCK</text>
<text x="169.6" y="24.5">10</text>
<text x="169.6" y="26.8">12</text>
<text x="169.6" y="29.2">14</text>
<text x="51.7" y="31.5">15</text>
<text x="51.7" y="33.9">17</text>
<text x="56.4" y="30.2">GPIO27</text>
<text x="56.4" y="32.5">GPIO22</text>
<text x="56.4" y="34.9">3.3V</text>
<text x="73.1" y="32.6">GPIO23</text>
<text x="73.1" y="34.9">GPIO24</text>
<text x="75.8" y="30.2">GND</text>
<text x="82.8" y="31.5">16</text>
<text x="82.8" y="33.9">18</text>
<text x="138.6" y="31.5">15</text>
<text x="138.6" y="33.9">17</text>
<text x="143.3" y="30.2">GPIO27</text>
<text x="143.3" y="32.5">GPIO22</text>
<text x="143.3" y="34.9">3.3V</text>
<text x="159.9" y="32.6">GPIO23</text>
<text x="159.9" y="34.9">GPIO24</text>
<text x="162.7" y="30.2">GND</text>
<text x="169.6" y="31.5">16</text>
<text x="169.6" y="33.9">18</text>
<text x="51.7" y="36.2">19</text>
<text x="51.7" y="38.6">21</text>
<text x="51.7" y="40.9">23</text>
<text x="56.4" y="37.2">GPIO10/MOSI</text>
<text x="56.4" y="39.6">GPIO9/MISO</text>
<text x="56.4" y="41.9">GPIO11/CLK</text>
<text x="69.8" y="41.9">GPIO8/CE0</text>
<text x="73.1" y="39.6">GPIO25</text>
<text x="75.8" y="37.3">GND</text>
<text x="82.8" y="36.2">20</text>
<text x="82.8" y="38.6">22</text>
<text x="82.8" y="40.9">24</text>
<text x="138.6" y="36.2">19</text>
<text x="138.6" y="38.6">21</text>
<text x="138.6" y="40.9">23</text>
<text x="143.3" y="37.2">GPIO10/MOSI</text>
<text x="143.3" y="39.6">GPIO9/MISO</text>
<text x="143.3" y="41.9">GPIO11/CLK</text>
<text x="156.6" y="41.9">GPIO8/CE0</text>
<text x="159.9" y="39.6">GPIO25</text>
<text x="162.7" y="37.3">GND</text>
<text x="169.6" y="36.2">20</text>
<text x="169.6" y="38.6">22</text>
<text x="169.6" y="40.9">24</text>
<text x="51.7" y="43.3">25</text>
<text x="51.7" y="45.6">27</text>
<text x="51.7" y="47.9">29</text>
<text x="56.4" y="44.3">GND</text>
<text x="56.4" y="46.6">ID_SD</text>
<text x="69.8" y="44.3">GPIO7/CE1</text>
<text x="74.4" y="46.6">ID_SC</text>
<text x="82.8" y="43.3">26</text>
<text x="82.8" y="45.6">28</text>
<text x="82.8" y="47.9">30</text>
<text x="138.6" y="43.3">25</text>
<text x="138.6" y="45.6">27</text>
<text x="138.6" y="47.9">29</text>
<text x="143.3" y="44.3">GND</text>
<text x="143.3" y="46.6">ID_SD</text>
<text x="156.6" y="44.3">GPIO7/CE1</text>
<text x="161.2" y="46.6">ID_SC</text>
<text x="169.6" y="43.3">26</text>
<text x="169.6" y="45.6">28</text>
<text x="169.6" y="47.9">30</text>
<text x="51.7" y="50.3">31</text>
<text x="51.7" y="52.6">33</text>
<text x="56.4" y="49">GPIO5</text>
<text x="56.4" y="51.3">GPIO6</text>
<text x="56.4" y="53.7">GPIO13</text>
<text x="73.1" y="51.3">GPIO12</text>
<text x="75.8" y="49">GND</text>
<text x="75.8" y="53.7">GND</text>
<text x="82.8" y="50.3">32</text>
<text x="82.8" y="52.6">34</text>
<text x="138.6" y="50.3">31</text>
<text x="138.6" y="52.6">33</text>
<text x="143.3" y="49">GPIO5</text>
<text x="143.3" y="51.3">GPIO6</text>
<text x="143.3" y="53.7">GPIO13</text>
<text x="159.9" y="51.3">GPIO12</text>
<text x="162.7" y="49">GND</text>
<text x="162.7" y="53.7">GND</text>
<text x="169.6" y="50.3">32</text>
<text x="169.6" y="52.6">34</text>
<text x="51.7" y="55">35</text>
<text x="51.7" y="57.3">37</text>
<text x="51.7" y="59.7">39</text>
<text x="56.4" y="56">GPIO19/LRCK</text>
<text x="56.4" y="58.4">GPIO26</text>
<text x="69.1" y="58.4">GPIO20/DIN</text>
<text x="73.1" y="56">GPIO16</text>
<text x="82.8" y="55">36</text>
<text x="82.8" y="57.3">38</text>
<text x="82.8" y="59.7">40</text>
<text x="138.6" y="55">35</text>
<text x="138.6" y="57.3">37</text>
<text x="138.6" y="59.7">39</text>
<text x="143.3" y="56">GPIO19/LRCK</text>
<text x="143.3" y="58.4">GPIO26</text>
<text x="156" y="58.4">GPIO20/DIN</text>
<text x="159.9" y="56">GPIO16</text>
<text x="169.6" y="55">36</text>
<text x="169.6" y="57.3">38</text>
<text x="169.6" y="59.7">40</text>
<text x="56.4" y="60.7">GND</text>
<text x="66.9" y="60.7">GPIO21/DOUT</text>
<text x="143.3" y="60.7">GND</text>
<text x="153.8" y="60.7">GPIO21/DOUT</text>
<text x="223.1" y="66.7">3</text>
<text x="223.1" y="69.1">2</text>
<text x="223.1" y="71.4">1</text>
<text x="52.8" y="80.8">1</text>
<text x="52.8" y="83.2">3</text>
<text x="56.4" y="81.8">3.3V</text>
<text x="77.8" y="81.8">5V</text>
<text x="82.8" y="80.8">2</text>
<text x="82.8" y="83.2">4</text>
<text x="139.7" y="80.8">1</text>
<text x="139.7" y="83.2">3</text>
<text x="143.3" y="81.8">3.3V</text>
<text x="164.7" y="81.8">5V</text>
<text x="169.6" y="80.8">2</text>
<text x="169.6" y="83.2">4</text>
<text x="52.8" y="85.5">5</text>
<text x="52.8" y="87.8">7</text>
<text x="56.4" y="84.2">GPIO2/SDA</text>
<text x="56.4" y="86.5">GPIO3/SCL</text>
<text x="56.4" y="88.9">GPIO4</text>
<text x="68.6" y="88.9">GPIO14/TXD</text>
<text x="75.8" y="86.5">GND</text>
<text x="77.8" y="84.2">5V</text>
<text x="82.8" y="85.5">6</text>
<text x="82.8" y="87.8">8</text>
<text x="139.7" y="85.5">5</text>
<text x="139.7" y="87.8">7</text>
<text x="143.3" y="84.2">GPIO2/SDA</text>
<text x="143.3" y="86.5">GPIO3/SCL</text>
<text x="143.3" y="88.9">GPIO4</text>
<text x="155.4" y="88.9">GPIO14/TXD</text>
<text x="162.7" y="86.5">GND</text>
<text x="164.7" y="84.2">5V</text>
<text x="169.6" y="85.5">6</text>
<text x="169.6" y="87.8">8</text>
<text x="51.7" y="94.9">13</text>
<text x="51.9" y="92.5">11</text>
<text x="52.8" y="90.2">9</text>
<text x="56.4" y="91.2">GND</text>
<text x="56.4" y="93.6">GPIO17</text>
<text x="56.4" y="95.9">GPIO27</text>
<text x="68.3" y="91.2">GPIO15/RXD</text>
<text x="68.4" y="93.6">GPIO18/BCK</text>
<text x="75.8" y="95.9">GND</text>
<text x="82.8" y="90.2">10</text>
<text x="82.8" y="92.5">12</text>
<text x="82.8" y="94.9">14</text>
<text x="138.6" y="94.9">13</text>
<text x="138.7" y="92.5">11</text>
<text x="139.7" y="90.2">9</text>
<text x="143.3" y="91.2">GND</text>
<text x="143.3" y="93.6">GPIO17</text>
<text x="143.3" y="95.9">GPIO27</text>
<text x="155.2" y="91.2">GPIO15/RXD</text>
<text x="155.3" y="93.6">GPIO18/BCK</text>
<text x="162.7" y="95.9">GND</text>
<text x="169.6" y="90.2">10</text>
<text x="169.6" y="92.5">12</text>
<text x="169.6" y="94.9">14</text>
<text x="231" y="94.9">Y</text>
<text x="51.7" y="97.2">15</text>
<text x="51.7" y="99.6">17</text>
<text x="51.7" y="101.9">19</text>
<text x="56.4" y="98.3">GPIO22</text>
<text x="56.4" y="100.6">3.3V</text>
<text x="73.1" y="98.3">GPIO23</text>
<text x="73.1" y="100.6">GPIO24</text>
<text x="82.8" y="97.2">16</text>
<text x="82.8" y="99.6">18</text>
<text x="82.8" y="101.9">20</text>
<text x="138.6" y="97.2">15</text>
<text x="138.6" y="99.6">17</text>
<text x="138.6" y="101.9">19</text>
<text x="143.3" y="98.3">GPIO22</text>
<text x="143.3" y="100.6">3.3V</text>
<text x="159.9" y="98.3">GPIO23</text>
<text x="159.9" y="100.6">GPIO24</text>
<text x="169.6" y="97.2">16</text>
<text x="169.6" y="99.6">18</text>
<text x="169.6" y="101.9">20</text>
<text x="230.3" y="97.2">W</text>
<text x="230.9" y="99.6">R</text>
<text x="231" y="101.9">B</text>
<text x="51.7" y="104.3">21</text>
<text x="51.7" y="106.6">23</text>
<text x="56.4" y="103">GPIO10/MOSI</text>
<text x="56.4" y="105.3">GPIO9/MISO</text>
<text x="56.4" y="107.7">GPIO11/CLK</text>
<text x="69.8" y="107.7">GPIO8/CE0</text>
<text x="73.1" y="105.3">GPIO25</text>
<text x="75.8" y="103">GND</text>
<text x="82.8" y="104.3">22</text>
<text x="82.8" y="106.6">24</text>
<text x="138.6" y="104.3">21</text>
<text x="138.6" y="106.6">23</text>
<text x="143.3" y="103">GPIO10/MOSI</text>
<text x="143.3" y="105.3">GPIO9/MISO</text>
<text x="143.3" y="107.7">GPIO11/CLK</text>
<text x="156.6" y="107.7">GPIO8/CE0</text>
<text x="159.9" y="105.3">GPIO25</text>
<text x="162.7" y="103">GND</text>
<text x="169.6" y="104.3">22</text>
<text x="169.6" y="106.6">24</text>
<text x="51.7" y="109">25</text>
<text x="51.7" y="111.3">27</text>
<text x="51.7" y="113.7">29</text>
<text x="56.4" y="110">GND</text>
<text x="56.4" y="112.3">ID_SD</text>
<text x="69.8" y="110">GPIO7/CE1</text>
<text x="74.4" y="112.4">ID_SC</text>
<text x="82.8" y="109">26</text>
<text x="82.8" y="111.3">28</text>
<text x="82.8" y="113.7">30</text>
<text x="138.6" y="109">25</text>
<text x="138.6" y="111.3">27</text>
<text x="138.6" y="113.7">29</text>
<text x="143.3" y="110">GND</text>
<text x="143.3" y="112.3">ID_SD</text>
<text x="156.6" y="110">GPIO7/CE1</text>
<text x="161.2" y="112.4">ID_SC</text>
<text x="169.6" y="109">26</text>
<text x="169.6" y="111.3">28</text>
<text x="169.6" y="113.7">30</text>
<text x="51.7" y="116">31</text>
<text x="51.7" y="118.4">33</text>
<text x="56.4" y="114.7">GPIO5</text>
<text x="56.4" y="117">GPIO6</text>
<text x="56.4" y="119.4">GPIO13</text>
<text x="73.1" y="117.1">GPIO12</text>
<text x="75.8" y="114.7">GND</text>
<text x="75.8" y="119.4">GND</text>
<text x="82.8" y="116">32</text>
<text x="82.8" y="118.4">34</text>
<text x="138.6" y="116">31</text>
<text x="138.6" y="118.4">33</text>
<text x="143.3" y="114.7">GPIO5</text>
<text x="143.3" y="117">GPIO6</text>
<text x="143.3" y="119.4">GPIO13</text>
<text x="159.9" y="117.1">GPIO12</text>
<text x="162.7" y="114.7">GND</text>
<text x="162.7" y="119.4">GND</text>
<text x="169.6" y="116">32</text>
<text x="169.6" y="118.4">34</text>
<text x="51.7" y="120.7">35</text>
<text x="51.7" y="123.1">37</text>
<text x="51.7" y="125.4">39</text>
<text x="56.4" y="121.7">GPIO19/LRCK</text>
<text x="56.4" y="124.1">GPIO26</text>
<text x="69.1" y="124.1">GPIO20/DIN</text>
<text x="73.1" y="121.7">GPIO16</text>
<text x="82.8" y="120.7">36</text>
<text x="82.8" y="123.1">38</text>
<text x="82.8" y="125.4">40</text>
<text x="138.6" y="120.7">35</text>
<text x="138.6" y="123.1">37</text>
<text x="138.6" y="125.4">39</text>
<text x="143.3" y="121.7">GPIO19/LRCK</text>
<text x="143.3" y="124.1">GPIO26</text>
<text x="156" y="124.1">GPIO20/DIN</text>
<text x="159.9" y="121.7">GPIO16</text>
<text x="169.6" y="120.7">36</text>
<text x="169.6" y="123.1">38</text>
<text x="169.6" y="125.4">40</text>
<text x="230.3" y="125.4">W</text>
<text x="231" y="123.1">Y</text>
<text x="56.4" y="126.4">GND</text>
<text x="66.9" y="126.4">GPIO21/DOUT</text>
<text x="143.3" y="126.4">GND</text>
<text x="153.8" y="126.4">GPIO21/DOUT</text>
<text x="230.9" y="127.7">R</text>
<text x="231" y="130.1">B</text>
<text x="52.8" y="148.9">1</text>
<text x="56.4" y="149.9">3.3V</text>
<text x="77.8" y="149.9">5V</text>
<text x="82.8" y="148.9">2</text>
<text x="139.7" y="148.9">1</text>
<text x="143.3" y="149.9">3.3V</text>
<text x="164.7" y="149.9">5V</text>
<text x="169.6" y="148.9">2</text>
<text x="52.8" y="151.2">3</text>
<text x="52.8" y="153.6">5</text>
<text x="52.8" y="155.9">7</text>
<text x="56.4" y="152.2">GPIO2/SDA</text>
<text x="56.4" y="154.6">GPIO3/SCL</text>
<text x="75.8" y="154.6">GND</text>
<text x="77.8" y="152.3">5V</text>
<text x="82.8" y="151.2">4</text>
<text x="82.8" y="153.6">6</text>
<text x="82.8" y="155.9">8</text>
<text x="139.7" y="151.2">3</text>
<text x="139.7" y="153.6">5</text>
<text x="139.7" y="155.9">7</text>
<text x="143.3" y="152.2">GPIO2/SDA</text>
<text x="143.3" y="154.6">GPIO3/SCL</text>
<text x="162.7" y="154.6">GND</text>
<text x="164.7" y="152.3">5V</text>
<text x="169.6" y="151.2">4</text>
<text x="169.6" y="153.6">6</text>
<text x="169.6" y="155.9">8</text>
<text x="51.9" y="160.6">11</text>
<text x="52.8" y="158.3">9</text>
<text x="56.4" y="156.9">GPIO4</text>
<text x="56.4" y="159.3">GND</text>
<text x="56.4" y="161.6">GPIO17</text>
<text x="68.3" y="159.3">GPIO15/RXD</text>
<text x="68.4" y="161.6">GPIO18/BCK</text>
<text x="68.6" y="157">GPIO14/TXD</text>
<text x="82.8" y="158.3">10</text>
<text x="82.8" y="160.6">12</text>
<text x="138.7" y="160.6">11</text>
<text x="139.7" y="158.3">9</text>
<text x="143.3" y="156.9">GPIO4</text>
<text x="143.3" y="159.3">GND</text>
<text x="143.3" y="161.6">GPIO17</text>
<text x="155.2" y="159.3">GPIO15/RXD</text>
<text x="155.3" y="161.6">GPIO18/BCK</text>
<text x="155.4" y="157">GPIO14/TXD</text>
<text x="169.6" y="158.3">10</text>
<text x="169.6" y="160.6">12</text>
<text x="51.7" y="163">13</text>
<text x="51.7" y="165.3">15</text>
<text x="51.7" y="167.6">17</text>
<text x="56.4" y="164">GPIO27</text>
<text x="56.4" y="166.3">GPIO22</text>
<text x="73.1" y="166.3">GPIO23</text>
<text x="75.8" y="164">GND</text>
<text x="82.8" y="163">14</text>
<text x="82.8" y="165.3">16</text>
<text x="82.8" y="167.6">18</text>
<text x="138.6" y="163">13</text>
<text x="138.6" y="165.3">15</text>
<text x="138.6" y="167.6">17</text>
<text x="143.3" y="164">GPIO27</text>
<text x="143.3" y="166.3">GPIO22</text>
<text x="159.9" y="166.3">GPIO23</text>
<text x="162.7" y="164">GND</text>
<text x="169.6" y="163">14</text>
<text x="169.6" y="165.3">16</text>
<text x="169.6" y="167.6">18</text>
<text x="51.7" y="170">19</text>
<text x="51.7" y="172.3">21</text>
<text x="56.4" y="168.7">3.3V</text>
<text x="56.4" y="171">GPIO10/MOSI</text>
<text x="56.4" y="173.4">GPIO9/MISO</text>
<text x="73.1" y="168.7">GPIO24</text>
<text x="73.1" y="173.4">GPIO25</text>
<text x="75.8" y="171">GND</text>
<text x="82.8" y="170">20</text>
<text x="82.8" y="172.3">22</text>
<text x="138.6" y="170">19</text>
<text x="138.6" y="172.3">21</text>
<text x="143.3" y="168.7">3.3V</text>
<text x="143.3" y="171">GPIO10/MOSI</text>
<text x="143.3" y="173.4">GPIO9/MISO</text>
<text x="159.9" y="168.7">GPIO24</text>
<text x="159.9" y="173.4">GPIO25</text>
<text x="162.7" y="171">GND</text>
<text x="169.6" y="170">20</text>
<text x="169.6" y="172.3">22</text>
<text x="51.7" y="174.7">23</text>
<text x="51.7" y="177">25</text>
<text x="51.7" y="179.4">27</text>
<text x="56.4" y="175.7">GPIO11/CLK</text>
<text x="56.4" y="178.1">GND</text>
<text x="69.8" y="175.7">GPIO8/CE0</text>
<text x="69.8" y="178.1">GPIO7/CE1</text>
<text x="82.8" y="174.7">24</text>
<text x="82.8" y="177">26</text>
<text x="82.8" y="179.4">28</text>
<text x="138.6" y="174.7">23</text>
<text x="138.6" y="177">25</text>
<text x="138.6" y="179.4">27</text>
<text x="143.3" y="175.7">GPIO11/CLK</text>
<text x="143.3" y="178.1">GND</text>
<text x="156.6" y="175.7">GPIO8/CE0</text>
<text x="156.6" y="178.1">GPIO7/CE1</text>
<text x="169.6" y="174.7">24</text>
<text x="169.6" y="177">26</text>
<text x="169.6" y="179.4">28</text>
<text x="51.7" y="181.7">29</text>
<text x="51.7" y="184.1">31</text>
<text x="56.4" y="180.4">ID_SD</text>
<text x="56.4" y="182.8">GPIO5</text>
<text x="56.4" y="185.1">GPIO6</text>
<text x="73.1" y="185.1">GPIO12</text>
<text x="74.4" y="180.4">ID_SC</text>
<text x="75.8" y="182.8">GND</text>
<text x="82.8" y="181.7">30</text>
<text x="82.8" y="184.1">32</text>
<text x="138.6" y="181.7">29</text>
<text x="138.6" y="184.1">31</text>
<text x="143.3" y="180.4">ID_SD</text>
<text x="143.3" y="182.8">GPIO5</text>
<text x="143.3" y="185.1">GPIO6</text>
<text x="159.9" y="185.1">GPIO12</text>
<text x="161.2" y="180.4">ID_SC</text>
<text x="162.7" y="182.8">GND</text>
<text x="169.6" y="181.7">30</text>
<text x="169.6" y="184.1">32</text>
<text x="51.7" y="186.4">33</text>
<text x="51.7" y="188.8">35</text>
<text x="51.7" y="191.1">37</text>
<text x="56.4" y="187.5">GPIO13</text>
<text x="56.4" y="189.8">GPIO19/LRCK</text>
<text x="73.1" y="189.8">GPIO16</text>
<text x="75.8" y="187.5">GND</text>
<text x="82.8" y="186.4">34</text>
<text x="82.8" y="188.8">36</text>
<text x="82.8" y="191.1">38</text>
<text x="138.6" y="186.4">33</text>
<text x="138.6" y="188.8">35</text>
<text x="138.6" y="191.1">37</text>
<text x="143.3" y="187.5">GPIO13</text>
<text x="143.3" y="189.8">GPIO19/LRCK</text>
<text x="159.9" y="189.8">GPIO16</text>
<text x="162.7" y="187.5">GND</text>
<text x="169.6" y="186.4">34</text>
<text x="169.6" y="188.8">36</text>
<text x="169.6" y="191.1">38</text>
<text x="51.7" y="193.5">39</text>
<text x="56.4" y="192.1">GPIO26</text>
<text x="56.4" y="194.5">GND</text>
<text x="66.9" y="194.5">GPIO21/DOUT</text>
<text x="69.1" y="192.2">GPIO20/DIN</text>
<text x="82.8" y="193.5">40</text>
<text x="138.6" y="193.5">39</text>
<text x="143.3" y="192.1">GPIO26</text>
<text x="143.3" y="194.5">GND</text>
<text x="153.8" y="194.5">GPIO21/DOUT</text>
<text x="156" y="192.2">GPIO20/DIN</text>
<text x="169.6" y="193.5">40</text>
</g>
<g font-size="1.8" fill="#808080">
<text x="216.8" y="20.5" transform="rotate(-90 216.8 20.5)">JP0B</text>
<text x="223.8" y="20.5" transform="rotate(-90 223.8 20.5)">JP0A</text>
<text x="230.9" y="19.4" transform="rotate(-90 230.9 19.4)">JP1</text>
<text x="237.9" y="19.4" transform="rotate(-90 237.9 19.4)">JP2</text>
<text x="245" y="19.4" transform="rotate(-90 245 19.4)">JP3</text>
<text x="252" y="19.4" transform="rotate(-90 252 19.4)">JP4</text>
<text x="259" y="19.4" transform="rotate(-90 259 19.4)">JP5</text>
<text x="234.8" y="92.4">I2C</text>
<text x="232.9" y="120.6">UART</text>
</g>
<g font-size="1.5" fill="#800000">
<text x="212.5" y="20.4" transform="rotate(-90 212.5 20.4)">2</text>
<text x="212.5" y="18" transform="rotate(-90 212.5 18)">1</text>
<text x="219.5" y="20.4" transform="rotate(-90 219.5 20.4)">2</text>
<text x="219.5" y="18" transform="rotate(-90 219.5 18)">1</text>
<text x="226.5" y="20.4" transform="rotate(-90 226.5 20.4)">2</text>
<text x="226.5" y="18" transform="rotate(-90 226.5 18)">1</text>
<text x="233.6" y="20.4" transform="rotate(-90 233.6 20.4)">2</text>
<text x="233.6" y="18" transform="rotate(-90 233.6 18)">1</text>
<text x="240.6" y="20.4" transform="rotate(-90 240.6 20.4)">2</text>
<text x="240.6" y="18" transform="rotate(-90 240.6 18)">1</text>
<text x="247.7" y="20.4" transform="rotate(-90 247.7 20.4)">2</text>
<text x="247.7" y="18" transform="rotate(-90 247.7 18)">1</text>
<text x="254.7" y="20.4" transform="rotate(-90 254.7 20.4)">2</text>
<text x="254.7" y="18" transform="rotate(-90 254.7 18)">1</text>
</g>
</svg>
